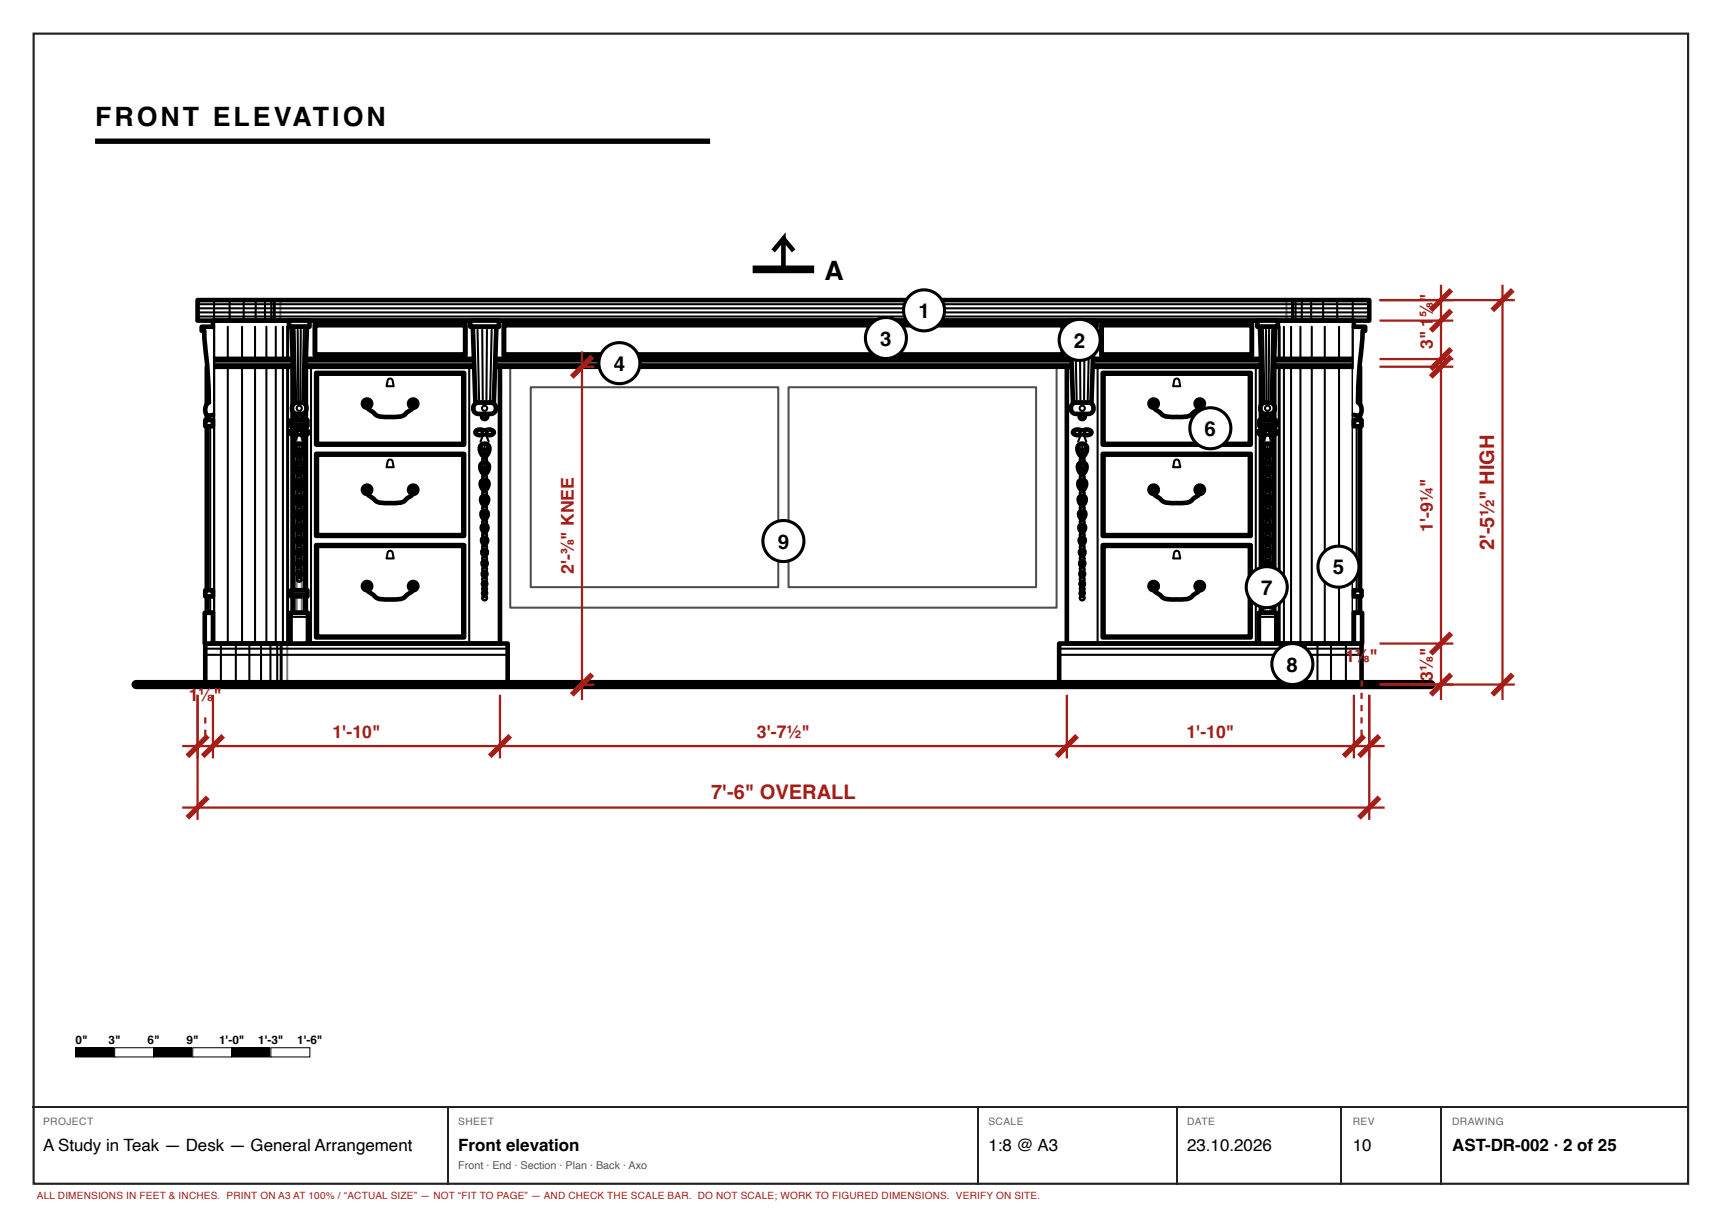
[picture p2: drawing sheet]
<svg xmlns="http://www.w3.org/2000/svg" width="420mm" height="297mm" viewBox="0 0 420 297" stroke-linecap="round" stroke-linejoin="round" font-family="sans-serif">
<path d="M8.2 8.2h403.5v280.5h-403.5z" fill="none" stroke="#222" stroke-width=".53"/>
<path d="M23.2 34.4h150" fill="none" stroke="#000" stroke-width="1.3" stroke-linecap="butt"/>
<g fill="none" stroke="#000" stroke-width="1.1">
<path d="M48.2 73.2h285.7v5h-285.7zM51.9 78.2h278.3v9.4h-278.3zM76.9 79.3h36.5v7.1h-36.5zM122.9 79.3h136.3v7.1h-136.3zM268.7 79.3h36.6v7.1h-36.6zM51.9 87.6h278.3v1.8h-278.3zM51.9 89.4h70v67.5h-70zM77.1 90.9h36.1v17.5h-36.1zM89.5 98.8a1.47 1.47 0 0 0 1.1 1.4l.4 .3a3.5 3.5 0 0 0 3.5 1.2 6.3 6.3 0 0 0 4.4-.8l.8-.7a1.47 1.47 0 0 0 1.1-1.4M77.1 110.7h36.1v20h-36.1zM89.5 119.8a1.47 1.47 0 0 0 1.1 1.4l.4 .3a3.5 3.5 0 0 0 3.5 1.2 6.3 6.3 0 0 0 4.4-.8l.8-.7a1.47 1.47 0 0 0 1.1-1.4M77.1 132.9h36.1v22.5h-36.1z"/>
<path d="M50.1 156.9h73.7v10h-73.7zM89.5 143.3a1.47 1.47 0 0 0 1.1 1.4l.4 .3a3.5 3.5 0 0 0 3.5 1.2 6.3 6.3 0 0 0 4.4-.8l.8-.7a1.47 1.47 0 0 0 1.1-1.4"/>
<circle cx="89.5" cy="98.4" r="1"/>
<circle cx="100.8" cy="98.4" r="1"/>
<circle cx="89.5" cy="119.4" r="1"/>
<circle cx="100.8" cy="119.4" r="1"/>
<circle cx="89.5" cy="142.9" r="1"/>
<circle cx="100.8" cy="142.9" r="1"/>
</g>
<g fill="none" stroke="#000" stroke-width=".5">
<path d="M48.2 74.2h285.7M48.2 75.2h285.7M48.2 76.2h285.7M48.2 77.2h285.7M52.2 73.2v5M55.5 79.7v7.9M56 73.2v5M59 79.7v7.9M59.4 73.2v5M62.2 79.7v7.9M62.4 73.2v5M64.6 73.2v5"/>
<path d="M65 79.7v7.9M66.2 73.2v5M67.3 79.7v7.9M68.4 73.2v5M69 79.7v7.9M71.6 79.7v7.9M76.5 78.9h37.3v7.9h-37.3zM122.6 78.9h137v7.9h-137zM268.3 78.9h37.3v7.9h-37.3zM313.7 73.2v5M315.9 73.2v5M317.5 73.2v5"/>
<path d="M319.8 73.2v5M322.7 73.2v5M326.1 73.2v5M329.9 73.2v5M51.9 88.2h278.3M51.9 88.8h278.3M55.5 89.4v67.5M59 89.4v67.5M62.2 89.4v67.5M65 89.4v67.5M67.3 89.4v67.5M69 89.4v67.5"/>
<path d="M71.6 89.4v67.5M75.9 89.4v67.5M77.6 91.4h35.1v16.5h-35.1zM94.7 92.5a.62 .62 0 0 1 .7-.1 .62 .62 0 0 1 .4 .5l.2 1.3h-1.7zM114.4 89.4v67.5M124.4 89.4h133.3v58.8h-133.3zM129.4 94.4h60.4v48.8h-60.4zM192.3 94.4h60.4v48.8h-60.4zM77.6 111.2h35.1v19h-35.1zM94.7 112.2a.62 .62 0 0 1 .7-.1 .62 .62 0 0 1 .4 .6l.2 1.2h-1.7zM77.6 133.4h35.1v21.5h-35.1zM94.7 134.5a.62 .62 0 0 1 .7-.1 .62 .62 0 0 1 .4 .5l.2 1.3h-1.7z"/>
<path d="M50.1 158.2h73.7M50.1 159.7h73.7M53.9 156.9v10M57.5 156.9v10M60.8 156.9v10M63.7 156.9v10M66 156.9v10M67.6 156.9v10M70.1 156.9v10"/>
<circle cx="89.5" cy="98.4" r=".38"/>
<circle cx="100.8" cy="98.4" r=".38"/>
<circle cx="89.5" cy="119.4" r=".38"/>
<circle cx="100.8" cy="119.4" r=".38"/>
<circle cx="89.5" cy="142.9" r=".38"/>
<circle cx="100.8" cy="142.9" r=".38"/>
</g>
<path d="M66.9 73.2v5M70.1 79.7v7.9M315.2 73.2v5M70.1 89.4v67.5M68.6 156.9v10" fill="none" stroke="#000" stroke-width=".72"/>
<path d="M71.4 89.4h3.2v60h-3.2z" fill="#fff"/>
<path d="M71.4 89.4h3.2v60h-3.2z" fill="none" stroke="#000" stroke-width="1.1"/>
<path d="M71.9 89.4v60M72.4 89.4v60M73.6 89.4v60M74.1 89.4v60" fill="none" stroke="#000" stroke-width=".5"/>
<path d="M71 102.4h4v1.5h-4z" fill="#fff"/>
<path d="M71 102.4h4v1.5h-4z" fill="none" stroke="#000" stroke-width="1.1"/>
<path d="M71 103.2h4" fill="none" stroke="#000" stroke-width=".5"/>
<path d="M71 143.9h4v1.5h-4z" fill="#fff"/>
<path d="M70.9 105a1.22 1.22 0 0 1 2.1 .6 1.32 1.32 0 0 1-2.3-.2zM73.2 105a1.22 1.22 0 0 1 2 .6 1.32 1.32 0 0 1-2.2-.2zM71 143.9h4v1.5h-4z" fill="none" stroke="#000" stroke-width="1.1"/>
<path d="M71 144.7h4" fill="none" stroke="#000" stroke-width=".5"/>
<circle cx="73" cy="105.4" r=".44" fill="#fff"/>
<g fill="none" stroke="#000" stroke-width="1.1">
<path d="M72.1 108.6a1.25 1.25 0 0 1 1.6-.2 1.25 1.25 0 0 1 .4 1.6l-.6 1.1-.5 .5a2.43 2.43 0 0 1-.9-3zM72.1 113.2a1.09 1.09 0 0 1 1.4-.3 1.09 1.09 0 0 1 .5 1.3l-.5 1.1-.5 .6a2.36 2.36 0 0 1-.9-2.7zM72.2 117.4a.99 .99 0 0 1 1.2-.3 .99 .99 0 0 1 .5 1.2l-.5 1-.4 .5a2.12 2.12 0 0 1-.8-2.4zM72.3 121.3a.95 .95 0 0 1 1.3-.1 .95 .95 0 0 1 .1 1.3l-.7 .9a1.91 1.91 0 0 1-.7-2.1zM72.5 124.7h.9a1.37 1.37 0 0 1-.4 2.1 1.51 1.51 0 0 1-.5-2.1zM72.6 128h.8a1.24 1.24 0 0 1-.4 2 1.36 1.36 0 0 1-.4-2zM72.6 131.2h.7a1.11 1.11 0 0 1-.3 1.7 1.22 1.22 0 0 1-.4-1.7zM72.6 136.9h.7a.98 .98 0 0 1-.3 1.4 .98 .98 0 0 1-.4-1.4zM72.7 134.1h.6a1 1 0 0 1-.3 1.6 1.1 1.1 0 0 1-.3-1.6zM72.7 139.5h.6a.89 .89 0 0 1-.3 1.3 .89 .89 0 0 1-.3-1.3z"/>
<circle cx="73" cy="112.1" r=".31"/>
<circle cx="73" cy="116.4" r=".31"/>
<circle cx="73" cy="105.4" r=".44"/>
<circle cx="73" cy="123.9" r=".31"/>
<circle cx="73" cy="133.4" r=".31"/>
<circle cx="73" cy="130.5" r=".31"/>
<circle cx="73" cy="136.2" r=".31"/>
<circle cx="73" cy="127.3" r=".31"/>
<circle cx="73" cy="120.3" r=".31"/>
<circle cx="73" cy="138.8" r=".31"/>
<circle cx="73" cy="141.3" r=".31"/>
</g>
<g fill="none" stroke="#000" stroke-width=".5">
<path d="M72.3 108.9l.7 2M72.4 113.4l.6 1.8M72.4 117.6l.6 1.6M72.7 105.8l-.7 1.9M73 108.6v2.3M73 113.2v2M73 117.4v1.8M73.2 105.8l.8 1.9M73.5 117.6l-.5 1.6M73.6 113.4l-.6 1.8M73.6 108.9l-.6 2M72.5 121.5l.5 1.4"/>
<path d="M72.5 125l.5 1.3M72.6 128.4l.4 1.1M72.6 131.5l.4 1M72.7 134.4l.3 .9M72.7 137.2l.3 .8M72.7 139.7l.3 .8M73 121.2v1.7M73 124.8v1.5M73 128.2v1.3M73 131.3v1.2M73 134.3v1M73 137v1"/>
<path d="M73 139.6v.9M73.2 139.7l-.2 .8M73.3 137.2l-.3 .8M73.3 134.4l-.3 .9M73.3 131.5l-.3 1M73.4 128.4l-.4 1.1M73.4 125l-.4 1.3M73.5 121.5l-.5 1.4"/>
</g>
<path d="M70.9 149.4h4.2v7.5h-4.2z" fill="#fff"/>
<path d="M70.9 149.4h4.2v7.5h-4.2z" fill="none" stroke="#000" stroke-width="1.1"/>
<path d="M70.9 150.4h4.2" fill="none" stroke="#000" stroke-width=".5"/>
<path d="M70.5 78.2h5v1.5h-5z" fill="#fff"/>
<path d="M70.5 78.2h5v1.5h-5z" fill="none" stroke="#000" stroke-width="1.1"/>
<path d="M71.1 79.7h3.8l-.7 18.5h-2.5z" fill="#fff"/>
<path d="M71.1 79.7h3.8l-.7 18.5h-2.5z" fill="none" stroke="#000" stroke-width="1.1"/>
<path d="M71.9 80.4l.3 17M72.6 80.4l.1 17M73.4 80.4l-.2 17M74.1 80.4l-.4 17" fill="none" stroke="#000" stroke-width=".5"/>
<path d="M71.6 98.5l.7-.3h1.2a1.38 1.38 0 0 1 1.2 1.4 1.38 1.38 0 0 1-1.2 1.3h-1a1.39 1.39 0 0 1-1.2-.9 1.39 1.39 0 0 1 .3-1.5z" fill="#fff"/>
<path d="M71.6 98.5l.7-.3h1.2a1.38 1.38 0 0 1 1.2 1.4 1.38 1.38 0 0 1-1.2 1.3h-1a1.39 1.39 0 0 1-1.2-.9 1.39 1.39 0 0 1 .3-1.5z" fill="none" stroke="#000" stroke-width="1.1"/>
<circle cx="73" cy="99.6" r=".63" fill="none" stroke="#000" stroke-width=".5"/>
<circle cx="73" cy="101.6" r=".63" fill="#fff"/>
<circle cx="73" cy="101.6" r=".63" fill="none" stroke="#000" stroke-width="1.1"/>
<path d="M50.4 89.4h1.5v60h-1.5z" fill="#fff"/>
<path d="M51.9 89.4h-1.5v60h1.5" fill="none" stroke="#000" stroke-width="1.1"/>
<path d="M51.3 89.4v60" fill="none" stroke="#000" stroke-width=".5"/>
<path d="M50.1 102.4h1.8v1.5h-1.8z" fill="#fff"/>
<path d="M50.1 102.4h1.8v1.5h-1.8z" fill="none" stroke="#000" stroke-width="1.1"/>
<path d="M50.1 143.9h1.8v1.5h-1.8z" fill="#fff"/>
<path d="M50.1 143.9h1.8v1.5h-1.8z" fill="none" stroke="#000" stroke-width="1.1"/>
<path d="M49.9 149.4h2v7.5h-2z" fill="#fff"/>
<path d="M49.9 149.4h2v7.5h-2z" fill="none" stroke="#000" stroke-width="1.1"/>
<path d="M49.2 79.7h2.7v21.5l-1.2 .2a2.13 2.13 0 0 1 .2-3.2 132.4 132.4 0 0 0-1-15.4l-.1-2.1h-.6z" fill="#fff"/>
<path d="M51.9 79.7h-2.7v1h.6l.3 4.9a99.9 99.9 0 0 1 .8 12.6 2.12 2.12 0 0 0-.2 3.2l1.2-.2M116.1 105a1.22 1.22 0 0 1 2.1 .6 1.32 1.32 0 0 1-2.3-.2zM118.4 105a1.22 1.22 0 0 1 2 .6 1.32 1.32 0 0 1-2.2-.2z" fill="none" stroke="#000" stroke-width="1.1"/>
<circle cx="118.2" cy="105.4" r=".44" fill="#fff"/>
<g fill="none" stroke="#000" stroke-width="1.1">
<path d="M117.3 108.6a1.25 1.25 0 0 1 1.6-.2 1.25 1.25 0 0 1 .4 1.6l-.6 1.1-.5 .5a2.43 2.43 0 0 1-.9-3zM117.3 113.2a1.09 1.09 0 0 1 1.4-.3 1.09 1.09 0 0 1 .5 1.3l-.5 1.1-.5 .6a2.36 2.36 0 0 1-.9-2.7zM117.4 117.4a.99 .99 0 0 1 1.2-.3 .99 .99 0 0 1 .5 1.2l-.5 1-.4 .5a2.12 2.12 0 0 1-.8-2.4zM117.5 121.3a.95 .95 0 0 1 1.3-.1 .95 .95 0 0 1 .1 1.3l-.7 .9a1.91 1.91 0 0 1-.7-2.1zM117.7 124.7h.9a1.37 1.37 0 0 1-.4 2.1 1.51 1.51 0 0 1-.5-2.1zM117.8 128h.8a1.24 1.24 0 0 1-.4 2 1.36 1.36 0 0 1-.4-2zM117.8 131.2h.7a1.11 1.11 0 0 1-.3 1.7 1.22 1.22 0 0 1-.4-1.7zM117.8 136.9h.7a.98 .98 0 0 1-.3 1.4 .98 .98 0 0 1-.4-1.4zM117.9 134.1h.6a1 1 0 0 1-.3 1.6 1.1 1.1 0 0 1-.3-1.6zM117.9 139.5h.6a.89 .89 0 0 1-.3 1.3 .89 .89 0 0 1-.3-1.3zM117.9 142h.6a.8 .8 0 0 1-.3 1.1 .8 .8 0 0 1-.3-1.1zM117.9 144.3h.5a.72 .72 0 0 1-.2 1 .72 .72 0 0 1-.3-1z"/>
<circle cx="118.2" cy="112.1" r=".31"/>
<circle cx="118.2" cy="116.4" r=".31"/>
<circle cx="118.2" cy="105.4" r=".44"/>
<circle cx="118.2" cy="123.9" r=".31"/>
<circle cx="118.2" cy="133.4" r=".31"/>
<circle cx="118.2" cy="130.5" r=".31"/>
<circle cx="118.2" cy="136.2" r=".31"/>
<circle cx="118.2" cy="127.3" r=".31"/>
<circle cx="118.2" cy="120.3" r=".31"/>
<circle cx="118.2" cy="138.8" r=".31"/>
<circle cx="118.2" cy="143.6" r=".31"/>
<circle cx="118.2" cy="141.3" r=".31"/>
<circle cx="118.2" cy="145.8" r=".31"/>
</g>
<g fill="none" stroke="#000" stroke-width=".5">
<path d="M117.5 108.9l.7 2M117.6 113.4l.6 1.8M117.6 117.6l.6 1.6M117.9 105.8l-.7 1.9M118.2 108.6v2.3M118.2 113.2v2M118.2 117.4v1.8M118.4 105.8l.8 1.9M118.7 117.6l-.5 1.6M118.8 113.4l-.6 1.8M118.8 108.9l-.6 2M117.7 121.5l.5 1.4"/>
<path d="M117.8 125l.4 1.3M117.8 128.4l.4 1.1M117.8 131.5l.4 1M117.9 134.4l.3 .9M117.9 137.2l.3 .8M117.9 139.7l.3 .8M118.2 121.2v1.7M118.2 124.8v1.5M118.2 128.2v1.3M118.2 131.3v1.2M118.2 134.3v1M118.2 137v1"/>
<path d="M118.2 139.6v.9M118.4 139.7l-.2 .8M118.5 137.2l-.3 .8M118.5 134.4l-.3 .9M118.5 131.5l-.3 1M118.6 128.4l-.4 1.1M118.6 125l-.4 1.3M118.7 121.5l-.5 1.4M118 142.2l.2 .6M118 144.5l.2 .6M118.2 142.1v.7M118.2 144.4v.7"/>
<path d="M118.4 144.5l-.2 .6M118.4 142.2l-.2 .6"/>
</g>
<path d="M114.7 78.2h7v1.5h-7z" fill="#fff"/>
<path d="M114.7 78.2h7v1.5h-7z" fill="none" stroke="#000" stroke-width="1.1"/>
<path d="M115.3 79.7h5.8l-.7 18.5h-4.5z" fill="#fff"/>
<path d="M115.3 79.7h5.8l-.7 18.5h-4.5z" fill="none" stroke="#000" stroke-width="1.1"/>
<path d="M116.5 80.4l.3 17M117.6 80.4l.1 17M118.8 80.4l-.2 17M119.9 80.4l-.4 17" fill="none" stroke="#000" stroke-width=".5"/>
<path d="M115.8 98.5l.7-.3h3.2a1.38 1.38 0 0 1 1.2 1.4 1.38 1.38 0 0 1-1.2 1.3h-3a1.39 1.39 0 0 1-1.2-.9 1.39 1.39 0 0 1 .3-1.5z" fill="#fff"/>
<path d="M115.8 98.5l.7-.3h3.2a1.38 1.38 0 0 1 1.2 1.4 1.38 1.38 0 0 1-1.2 1.3h-3a1.39 1.39 0 0 1-1.2-.9 1.39 1.39 0 0 1 .3-1.5z" fill="none" stroke="#000" stroke-width="1.1"/>
<circle cx="118.2" cy="99.6" r=".63" fill="none" stroke="#000" stroke-width=".5"/>
<circle cx="118.2" cy="101.6" r=".63" fill="#fff"/>
<g fill="none" stroke="#000" stroke-width="1.1">
<path d="M260.2 89.4h70v67.5h-70zM268.9 90.9h36.1v17.5h-36.1zM281.3 98.8a1.47 1.47 0 0 0 1.1 1.4l.4 .3a3.5 3.5 0 0 0 3.5 1.2 6.3 6.3 0 0 0 4.4-.8l.8-.7a1.47 1.47 0 0 0 1.1-1.4M268.9 110.7h36.1v20h-36.1zM281.3 119.8a1.47 1.47 0 0 0 1.1 1.4l.4 .3a3.5 3.5 0 0 0 3.5 1.2 6.3 6.3 0 0 0 4.4-.8l.8-.7a1.47 1.47 0 0 0 1.1-1.4M268.9 132.9h36.1v22.5h-36.1zM258.3 156.9h73.8v10h-73.8zM281.3 143.3a1.47 1.47 0 0 0 1.1 1.4l.4 .3a3.5 3.5 0 0 0 3.5 1.2 6.3 6.3 0 0 0 4.4-.8l.8-.7a1.47 1.47 0 0 0 1.1-1.4"/>
<circle cx="281.3" cy="98.4" r="1"/>
<circle cx="292.6" cy="98.4" r="1"/>
<circle cx="118.2" cy="101.6" r=".63"/>
<circle cx="281.3" cy="119.4" r="1"/>
<circle cx="292.6" cy="119.4" r="1"/>
<circle cx="281.3" cy="142.9" r="1"/>
<circle cx="292.6" cy="142.9" r="1"/>
</g>
<g fill="none" stroke="#000" stroke-width=".5">
<path d="M310.5 79.7v7.9M313.1 79.7v7.9M314.9 79.7v7.9M317.1 79.7v7.9M319.9 79.7v7.9M323.1 79.7v7.9M326.6 79.7v7.9M267.7 89.4v67.5M269.4 91.4h35.1v16.5h-35.1zM286.5 92.5a.62 .62 0 0 1 .7-.1 .62 .62 0 0 1 .4 .5l.2 1.3h-1.7zM306.3 89.4v67.5M310.5 89.4v67.5"/>
<path d="M313.1 89.4v67.5M314.9 89.4v67.5M317.1 89.4v67.5M319.9 89.4v67.5M323.1 89.4v67.5M326.6 89.4v67.5M269.4 111.2h35.1v19h-35.1zM286.5 112.2a.62 .62 0 0 1 .7-.1 .62 .62 0 0 1 .4 .6l.2 1.2h-1.7zM269.4 133.4h35.1v21.5h-35.1zM286.5 134.5a.62 .62 0 0 1 .7-.1 .62 .62 0 0 1 .4 .5l.2 1.3h-1.7zM258.3 158.2h73.8M258.3 159.7h73.8"/>
<path d="M312.1 156.9v10M314.5 156.9v10M316.2 156.9v10M318.5 156.9v10M321.3 156.9v10M324.6 156.9v10M328.2 156.9v10"/>
<circle cx="281.3" cy="98.4" r=".38"/>
<circle cx="292.6" cy="98.4" r=".38"/>
<circle cx="281.3" cy="119.4" r=".38"/>
<circle cx="292.6" cy="119.4" r=".38"/>
<circle cx="281.3" cy="142.9" r=".38"/>
<circle cx="292.6" cy="142.9" r=".38"/>
</g>
<path d="M312 79.7v7.9M312 89.4v67.5M313.5 156.9v10" fill="none" stroke="#000" stroke-width=".72"/>
<path d="M307.5 89.4h3.3v60h-3.3z" fill="#fff"/>
<path d="M307.5 89.4h3.3v60h-3.3z" fill="none" stroke="#000" stroke-width="1.1"/>
<path d="M308 89.4v60M308.5 89.4v60M309.8 89.4v60M310.3 89.4v60" fill="none" stroke="#000" stroke-width=".5"/>
<path d="M307.1 102.4h4v1.5h-4z" fill="#fff"/>
<path d="M307.1 102.4h4v1.5h-4z" fill="none" stroke="#000" stroke-width="1.1"/>
<path d="M307.1 103.2h4" fill="none" stroke="#000" stroke-width=".5"/>
<path d="M307.1 143.9h4v1.5h-4z" fill="#fff"/>
<path d="M307.1 105a1.22 1.22 0 0 1 2 .6 1.32 1.32 0 0 1-2.2-.2zM309.3 105a1.22 1.22 0 0 1 2.1 .6 1.32 1.32 0 0 1-2.3-.2zM307.1 143.9h4v1.5h-4z" fill="none" stroke="#000" stroke-width="1.1"/>
<path d="M307.1 144.7h4" fill="none" stroke="#000" stroke-width=".5"/>
<circle cx="309.1" cy="105.4" r=".44" fill="#fff"/>
<g fill="none" stroke="#000" stroke-width="1.1">
<path d="M308.2 108.6a1.25 1.25 0 0 1 1.7-.2 1.25 1.25 0 0 1 .3 1.6l-.6 1.1-.5 .5a2.43 2.43 0 0 1-.9-3zM308.2 113.2a1.09 1.09 0 0 1 1.4-.3 1.09 1.09 0 0 1 .6 1.3l-.6 1.1-.5 .6a2.36 2.36 0 0 1-.9-2.7zM308.3 117.4a.99 .99 0 0 1 1.3-.3 .99 .99 0 0 1 .5 1.2l-.5 1-.5 .5a2.12 2.12 0 0 1-.8-2.4zM308.4 121.3a.95 .95 0 0 1 1.4-.1 .95 .95 0 0 1 0 1.3l-.7 .9a1.91 1.91 0 0 1-.7-2.1zM308.7 124.7h.9a1.37 1.37 0 0 1-.5 2.1 1.51 1.51 0 0 1-.4-2.1zM308.7 128h.8a1.24 1.24 0 0 1-.4 2 1.36 1.36 0 0 1-.4-2zM308.8 131.2h.7a1.11 1.11 0 0 1-.4 1.7 1.22 1.22 0 0 1-.3-1.7zM308.8 136.9h.7a.98 .98 0 0 1-.4 1.4 .98 .98 0 0 1-.3-1.4zM308.8 134.1h.7a1 1 0 0 1-.4 1.6 1.1 1.1 0 0 1-.3-1.6zM308.8 139.5h.6a.89 .89 0 0 1-.3 1.3 .89 .89 0 0 1-.3-1.3z"/>
<circle cx="309.1" cy="112.1" r=".31"/>
<circle cx="309.1" cy="116.4" r=".31"/>
<circle cx="309.1" cy="105.4" r=".44"/>
<circle cx="309.1" cy="123.9" r=".31"/>
<circle cx="309.1" cy="133.4" r=".31"/>
<circle cx="309.1" cy="127.3" r=".31"/>
<circle cx="309.1" cy="136.2" r=".31"/>
<circle cx="309.1" cy="130.5" r=".31"/>
<circle cx="309.1" cy="120.3" r=".31"/>
<circle cx="309.1" cy="138.8" r=".31"/>
<circle cx="309.1" cy="141.3" r=".31"/>
</g>
<g fill="none" stroke="#000" stroke-width=".5">
<path d="M308.5 108.9l.6 2M308.5 113.4l.6 1.8M308.6 117.6l.5 1.6M308.9 105.8l-.8 1.9M309.1 108.6v2.3M309.1 113.2v2M309.1 117.4v1.8M309.4 105.8l.7 1.9M309.7 117.6l-.6 1.6M309.7 113.4l-.6 1.8M309.8 108.9l-.7 2M308.7 121.5l.4 1.4"/>
<path d="M308.7 125l.4 1.3M308.7 128.4l.4 1.1M308.8 131.5l.3 1M308.8 134.4l.3 .9M308.9 137.2l.2 .8M308.9 139.7l.2 .8M309.1 121.2v1.7M309.1 124.8v1.5M309.1 128.2v1.3M309.1 131.3v1.2M309.1 134.3v1M309.1 137v1"/>
<path d="M309.1 139.6v.9M309.4 139.7l-.3 .8M309.4 137.2l-.3 .8M309.5 134.4l-.4 .9M309.5 131.5l-.4 1M309.5 128.4l-.4 1.1M309.6 125l-.5 1.3M309.6 121.5l-.5 1.4"/>
</g>
<path d="M307 149.4h4.3v7.5h-4.3z" fill="#fff"/>
<path d="M307 149.4h4.3v7.5h-4.3z" fill="none" stroke="#000" stroke-width="1.1"/>
<path d="M307 150.4h4.3" fill="none" stroke="#000" stroke-width=".5"/>
<path d="M306.6 78.2h5v1.5h-5z" fill="#fff"/>
<path d="M306.6 78.2h5v1.5h-5z" fill="none" stroke="#000" stroke-width="1.1"/>
<path d="M307.3 79.7h3.7l-.6 18.5h-2.5z" fill="#fff"/>
<path d="M307.3 79.7h3.7l-.6 18.5h-2.5z" fill="none" stroke="#000" stroke-width="1.1"/>
<path d="M308 80.4l.4 17M308.8 80.4l.1 17M309.5 80.4l-.1 17M310.3 80.4l-.4 17" fill="none" stroke="#000" stroke-width=".5"/>
<path d="M307.8 98.5l.7-.3h1.1a1.38 1.38 0 0 1 1.3 1.4 1.38 1.38 0 0 1-1.3 1.3h-1a1.39 1.39 0 0 1-1.2-.9 1.39 1.39 0 0 1 .4-1.5z" fill="#fff"/>
<path d="M307.8 98.5l.7-.3h1.1a1.38 1.38 0 0 1 1.3 1.4 1.38 1.38 0 0 1-1.3 1.3h-1a1.39 1.39 0 0 1-1.2-.9 1.39 1.39 0 0 1 .4-1.5z" fill="none" stroke="#000" stroke-width="1.1"/>
<circle cx="309.1" cy="99.6" r=".63" fill="none" stroke="#000" stroke-width=".5"/>
<circle cx="309.1" cy="101.6" r=".63" fill="#fff"/>
<circle cx="309.1" cy="101.6" r=".63" fill="none" stroke="#000" stroke-width="1.1"/>
<path d="M330.2 89.4h1.5v60h-1.5z" fill="#fff"/>
<path d="M330.2 89.4h1.5v60h-1.5" fill="none" stroke="#000" stroke-width="1.1"/>
<path d="M330.9 89.4v60" fill="none" stroke="#000" stroke-width=".5"/>
<path d="M330.2 102.4h1.9v1.5h-1.9z" fill="#fff"/>
<path d="M330.2 102.4h1.9v1.5h-1.9z" fill="none" stroke="#000" stroke-width="1.1"/>
<path d="M330.2 143.9h1.9v1.5h-1.9z" fill="#fff"/>
<path d="M330.2 143.9h1.9v1.5h-1.9z" fill="none" stroke="#000" stroke-width="1.1"/>
<path d="M330.2 149.4h2v7.5h-2z" fill="#fff"/>
<path d="M330.2 149.4h2v7.5h-2z" fill="none" stroke="#000" stroke-width="1.1"/>
<path d="M330.2 79.7h2.7v1h-.6l-.3 4.9a99.9 99.9 0 0 0-.8 12.6 2.12 2.12 0 0 1 .2 3.2l-1.2-.2z" fill="#fff"/>
<path d="M330.2 79.7h2.7v1h-.6l-.3 4.9a99.9 99.9 0 0 0-.8 12.6 2.12 2.12 0 0 1 .2 3.2l-1.2-.2M261.9 105a1.22 1.22 0 0 1 2 .6 1.32 1.32 0 0 1-2.2-.2zM264.1 105a1.22 1.22 0 0 1 2.1 .6 1.32 1.32 0 0 1-2.3-.2z" fill="none" stroke="#000" stroke-width="1.1"/>
<circle cx="263.9" cy="105.4" r=".44" fill="#fff"/>
<g fill="none" stroke="#000" stroke-width="1.1">
<path d="M263 108.6a1.25 1.25 0 0 1 1.7-.2 1.25 1.25 0 0 1 .3 1.6l-.6 1.1-.5 .5a2.43 2.43 0 0 1-.9-3zM263 113.2a1.09 1.09 0 0 1 1.4-.3 1.09 1.09 0 0 1 .6 1.3l-.6 1.1-.5 .6a2.36 2.36 0 0 1-.9-2.7zM263.1 117.4a.99 .99 0 0 1 1.3-.3 .99 .99 0 0 1 .5 1.2l-.5 1-.5 .5a2.12 2.12 0 0 1-.8-2.4zM263.2 121.3a.95 .95 0 0 1 1.4-.1 .95 .95 0 0 1 0 1.3l-.7 .9a1.91 1.91 0 0 1-.7-2.1zM263.5 124.7h.9a1.37 1.37 0 0 1-.5 2.1 1.51 1.51 0 0 1-.4-2.1zM263.5 128h.8a1.24 1.24 0 0 1-.4 2 1.36 1.36 0 0 1-.4-2zM263.6 131.2h.7a1.11 1.11 0 0 1-.4 1.7 1.22 1.22 0 0 1-.3-1.7zM263.6 136.9h.7a.98 .98 0 0 1-.4 1.4 .98 .98 0 0 1-.3-1.4zM263.6 134.1h.7a1 1 0 0 1-.4 1.6 1.1 1.1 0 0 1-.3-1.6zM263.6 139.5h.6a.89 .89 0 0 1-.3 1.3 .89 .89 0 0 1-.3-1.3zM263.7 142h.5a.8 .8 0 0 1-.3 1.1 .8 .8 0 0 1-.2-1.1zM263.7 144.3h.5a.72 .72 0 0 1-.3 1 .72 .72 0 0 1-.2-1z"/>
<circle cx="263.9" cy="112.1" r=".31"/>
<circle cx="263.9" cy="116.4" r=".31"/>
<circle cx="263.9" cy="105.4" r=".44"/>
<circle cx="263.9" cy="123.9" r=".31"/>
<circle cx="263.9" cy="133.4" r=".31"/>
<circle cx="263.9" cy="136.2" r=".31"/>
<circle cx="263.9" cy="130.5" r=".31"/>
<circle cx="263.9" cy="127.3" r=".31"/>
<circle cx="263.9" cy="120.3" r=".31"/>
<circle cx="263.9" cy="138.8" r=".31"/>
<circle cx="263.9" cy="143.6" r=".31"/>
<circle cx="263.9" cy="141.3" r=".31"/>
<circle cx="263.9" cy="145.8" r=".31"/>
</g>
<g fill="none" stroke="#000" stroke-width=".5">
<path d="M263.3 108.9l.6 2M263.3 113.4l.6 1.8M263.4 117.6l.5 1.6M263.7 105.8l-.8 1.9M263.9 108.6v2.3M263.9 113.2v2M263.9 117.4v1.8M264.2 105.8l.7 1.9M264.5 117.6l-.6 1.6M264.5 113.4l-.6 1.8M264.6 108.9l-.7 2M263.4 121.5l.5 1.4"/>
<path d="M263.5 125l.4 1.3M263.5 128.4l.4 1.1M263.6 131.5l.3 1M263.6 134.4l.3 .9M263.6 137.2l.3 .8M263.7 139.7l.2 .8M263.9 121.2v1.7M263.9 124.8v1.5M263.9 128.2v1.3M263.9 131.3v1.2M263.9 134.3v1M263.9 137v1"/>
<path d="M263.9 139.6v.9M264.2 139.7l-.3 .8M264.2 137.2l-.3 .8M264.2 134.4l-.3 .9M264.3 131.5l-.4 1M264.3 128.4l-.4 1.1M264.4 125l-.5 1.3M264.4 121.5l-.5 1.4M263.7 142.2l.2 .6M263.7 144.5l.2 .6M263.9 142.1v.7M263.9 144.4v.7"/>
<path d="M264.1 144.5l-.2 .6M264.2 142.2l-.3 .6"/>
</g>
<path d="M260.4 78.2h7v1.5h-7z" fill="#fff"/>
<path d="M260.4 78.2h7v1.5h-7z" fill="none" stroke="#000" stroke-width="1.1"/>
<path d="M261.1 79.7h5.7l-.6 18.5h-4.5z" fill="#fff"/>
<path d="M261.1 79.7h5.7l-.6 18.5h-4.5z" fill="none" stroke="#000" stroke-width="1.1"/>
<path d="M262.2 80.4l.4 17M263.4 80.4l.1 17M264.5 80.4l-.1 17M265.7 80.4l-.4 17" fill="none" stroke="#000" stroke-width=".5"/>
<path d="M261.5 98.5l.8-.3h3.1a1.38 1.38 0 0 1 1.3 1.4 1.38 1.38 0 0 1-1.3 1.3h-3a1.39 1.39 0 0 1-1.2-.9 1.39 1.39 0 0 1 .3-1.5z" fill="#fff"/>
<path d="M261.5 98.5l.8-.3h3.1a1.38 1.38 0 0 1 1.3 1.4 1.38 1.38 0 0 1-1.3 1.3h-3a1.39 1.39 0 0 1-1.2-.9 1.39 1.39 0 0 1 .3-1.5z" fill="none" stroke="#000" stroke-width="1.1"/>
<circle cx="263.9" cy="99.6" r=".63" fill="none" stroke="#000" stroke-width=".5"/>
<circle cx="263.9" cy="101.6" r=".63" fill="#fff"/>
<circle cx="263.9" cy="101.6" r=".63" fill="none" stroke="#000" stroke-width="1.1"/>
<path d="M33.2 166.9h315.7" fill="none" stroke="#000" stroke-width="2.2"/>
<path d="M48.2 169.4v15.5M51.9 169.4v15.5M121.9 169.4v15.5M260.2 169.4v15.5M330.2 169.4v15.5M333.9 169.4v15.5M44.4 181.9h293.3" fill="none" stroke="#a51d17" stroke-width=".55"/>
<path d="M50.7 179.4l-5 5M54.4 179.4l-5 5M124.4 179.4l-5 5M262.7 179.4l-5 5M332.7 179.4l-5 5M336.4 179.4l-5 5" fill="none" stroke="#a51d17" stroke-width="1.3" stroke-linecap="butt"/>
<g fill="#a51d17">
<path d="M49.8 177.9h.5v1.5h-.5zM49.8 174.9h.5v1.5h-.5z"/>
<path d="M331.8 177.9h.5v1.5h-.5zM331.8 174.9h.5v1.5h-.5zM331.8 171.9h.5v1.5h-.5zM331.8 168.9h.5v1.5h-.5zM331.8 165.9h.5v1.5h-.5z"/>
</g>
<g fill="none" stroke="#a51d17" stroke-width=".55">
<path d="M336.4 73.2h33M336.4 78.2h18M351.4 69.4v101.3M366.4 69.4v101.3M141.9 89.4h3M141.9 85.7v85M336.4 87.6h18M336.4 89.4h18M336.4 156.9h18M48.2 169.4v30.5M141.9 166.9h3M333.9 169.4v30.5"/>
<path d="M336.4 166.9h33M44.4 196.9h293.3"/>
</g>
<path d="M353.9 70.7l-5 5M353.9 75.7l-5 5M368.9 70.7l-5 5M144.4 86.9l-5 5M353.9 85.1l-5 5M353.9 86.9l-5 5M353.9 154.4l-5 5M144.4 164.4l-5 5M353.9 164.4l-5 5M368.9 164.4l-5 5M50.7 194.4l-5 5M336.4 194.4l-5 5" fill="none" stroke="#a51d17" stroke-width="1.3" stroke-linecap="butt"/>
<path d="M183.6 65.7h15" fill="none" stroke="#000" stroke-width="1.9" stroke-linecap="butt"/>
<path d="M191.1 58.2l2.5 3M188.6 61.2l2.5-3v7.5" fill="none" stroke="#000" stroke-width="1.1" stroke-linecap="butt"/>
<circle cx="225.4" cy="75.7" r="5" fill="#fff"/>
<circle cx="225.4" cy="75.7" r="5" fill="none" stroke="#000" stroke-width=".75" stroke-linecap="butt"/>
<circle cx="263.3" cy="82.9" r="5" fill="#fff"/>
<circle cx="263.3" cy="82.9" r="5" fill="none" stroke="#000" stroke-width=".75" stroke-linecap="butt"/>
<circle cx="216.1" cy="82.4" r="5" fill="#fff"/>
<circle cx="216.1" cy="82.4" r="5" fill="none" stroke="#000" stroke-width=".75" stroke-linecap="butt"/>
<circle cx="151.1" cy="88.6" r="5" fill="#fff"/>
<circle cx="151.1" cy="88.6" r="5" fill="none" stroke="#000" stroke-width=".75" stroke-linecap="butt"/>
<circle cx="326.4" cy="138.2" r="5" fill="#fff"/>
<circle cx="326.4" cy="138.2" r="5" fill="none" stroke="#000" stroke-width=".75" stroke-linecap="butt"/>
<circle cx="295.2" cy="104.4" r="5" fill="#fff"/>
<circle cx="295.2" cy="104.4" r="5" fill="none" stroke="#000" stroke-width=".75" stroke-linecap="butt"/>
<circle cx="308.9" cy="143.2" r="5" fill="#fff"/>
<circle cx="308.9" cy="143.2" r="5" fill="none" stroke="#000" stroke-width=".75" stroke-linecap="butt"/>
<circle cx="315.2" cy="161.9" r="5" fill="#fff"/>
<circle cx="315.2" cy="161.9" r="5" fill="none" stroke="#000" stroke-width=".75" stroke-linecap="butt"/>
<circle cx="191.1" cy="131.9" r="5" fill="#fff"/>
<circle cx="191.1" cy="131.9" r="5" fill="none" stroke="#000" stroke-width=".75" stroke-linecap="butt"/>
<path d="M18.4 255.5h9.6v2.2h-9.6z" fill="#000"/>
<path d="M18.4 255.5h9.6v2.2h-9.6z" fill="none" stroke="#000" stroke-width=".25"/>
<path d="M28 255.5h9.5v2.2h-9.5z" fill="#fff"/>
<path d="M28 255.5h9.5v2.2h-9.5zM37.5 255.5h9.5v2.2h-9.5z" fill="none" stroke="#000" stroke-width=".25"/>
<path d="M37.5 255.5h9.5v2.2h-9.5z" fill="#000"/>
<path d="M47 255.5h9.5v2.2h-9.5z" fill="#fff"/>
<path d="M47 255.5h9.5v2.2h-9.5zM56.5 255.5h9.5v2.2h-9.5z" fill="none" stroke="#000" stroke-width=".25"/>
<path d="M56.5 255.5h9.5v2.2h-9.5z" fill="#000"/>
<path d="M66.1 255.5h9.5v2.2h-9.5z" fill="#fff"/>
<path d="M66.1 255.5h9.5v2.2h-9.5z" fill="none" stroke="#000" stroke-width=".25"/>
<path d="M7.9 270h404.1M109.1 270.1v18.8M238.5 270.1v18.8M286.9 270.1v18.8M327.2 270.1v18.8M351.5 270.1v18.8" fill="none" stroke="#222" stroke-width=".26"/>
<g font-size="6.5">
<text x="23.2" y="30.7">FRONT ELEVATION</text>
<text x="201.1" y="68.2">A</text>
</g>
<g font-size="5">
<text x="224" y="77.6">1</text>
<text x="214.7" y="84.3">3</text>
<text x="261.9" y="84.8">2</text>
<text x="149.7" y="90.4">4</text>
<text x="293.8" y="106.3">6</text>
<text x="189.7" y="133.8">9</text>
<text x="325" y="140.1">5</text>
<text x="307.5" y="145.1">7</text>
<text x="313.8" y="163.8">8</text>
</g>
<g font-size="4.9" fill="#a51d17">
<text x="364.4" y="134.2" transform="rotate(-90 364.4 134.2)">2'-5½&quot; HIGH</text>
<text x="173.4" y="194.9">7'-6&quot; OVERALL</text>
</g>
<g font-size="4.3" fill="#a51d17">
<text x="349.4" y="77.3" transform="rotate(-90 349.4 77.3)">⅝&quot;</text>
<text x="349.4" y="85.1" transform="rotate(-90 349.4 85.1)">3&quot; 1</text>
<text x="349.4" y="129.6" transform="rotate(-90 349.4 129.6)">1'-9¼&quot;</text>
<text x="139.9" y="140" transform="rotate(-90 139.9 140)">2'-⅜&quot; KNEE</text>
<text x="328" y="161.4">1⅛&quot;</text>
<text x="349.4" y="165.9" transform="rotate(-90 349.4 165.9)">3⅛&quot;</text>
<text x="46" y="170.9">1</text>
<text x="48.4" y="170.9">⅛</text>
<text x="52" y="170.9">&quot;</text>
<text x="81.1" y="179.9">1'-10&quot;</text>
<text x="184.6" y="179.9">3'-7½&quot;</text>
<text x="289.3" y="179.9">1'-10&quot;</text>
</g>
<g font-size="4.1">
<text x="10.5" y="280.7">A Study in Teak — Desk — General Arrangement</text>
<text x="111.8" y="280.7">Front elevation</text>
<text x="241" y="280.7">1:8 @ A3</text>
<text x="289.5" y="280.7">23.10.2026</text>
<text x="329.9" y="280.7">10</text>
<text x="354.1" y="280.7">AST-DR-002 · 2 of 25</text>
</g>
<g font-size="2.9">
<text x="18.4" y="254.5">0&quot;</text>
<text x="26.5" y="254.5">3&quot;</text>
<text x="36" y="254.5">6&quot;</text>
<text x="45.5" y="254.5">9&quot;</text>
<text x="53.4" y="254.5">1'-0&quot;</text>
<text x="62.9" y="254.5">1'-3&quot;</text>
<text x="72.5" y="254.5">1'-6&quot;</text>
</g>
<text font-size="2.6" fill="#555" x="111.8" y="285">Front · End · Section · Plan · Back · Axo</text>
<g font-size="2.5" fill="#666">
<text x="10.5" y="274.4">PROJECT</text>
<text x="111.8" y="274.4">SHEET</text>
<text x="241" y="274.4">SCALE</text>
<text x="289.5" y="274.4">DATE</text>
<text x="329.9" y="274.4">REV</text>
<text x="354.1" y="274.4">DRAWING</text>
</g>
<text font-size="2.4" fill="#a51d17" x="9" y="292.4">ALL DIMENSIONS IN FEET &amp; INCHES. PRINT ON A3 AT 100% / “ACTUAL SIZE” — NOT “FIT TO PAGE” — AND CHECK THE SCALE BAR. DO NOT SCALE; WORK TO FIGURED DIMENSIONS. VERIFY ON SITE.</text>
</svg>
